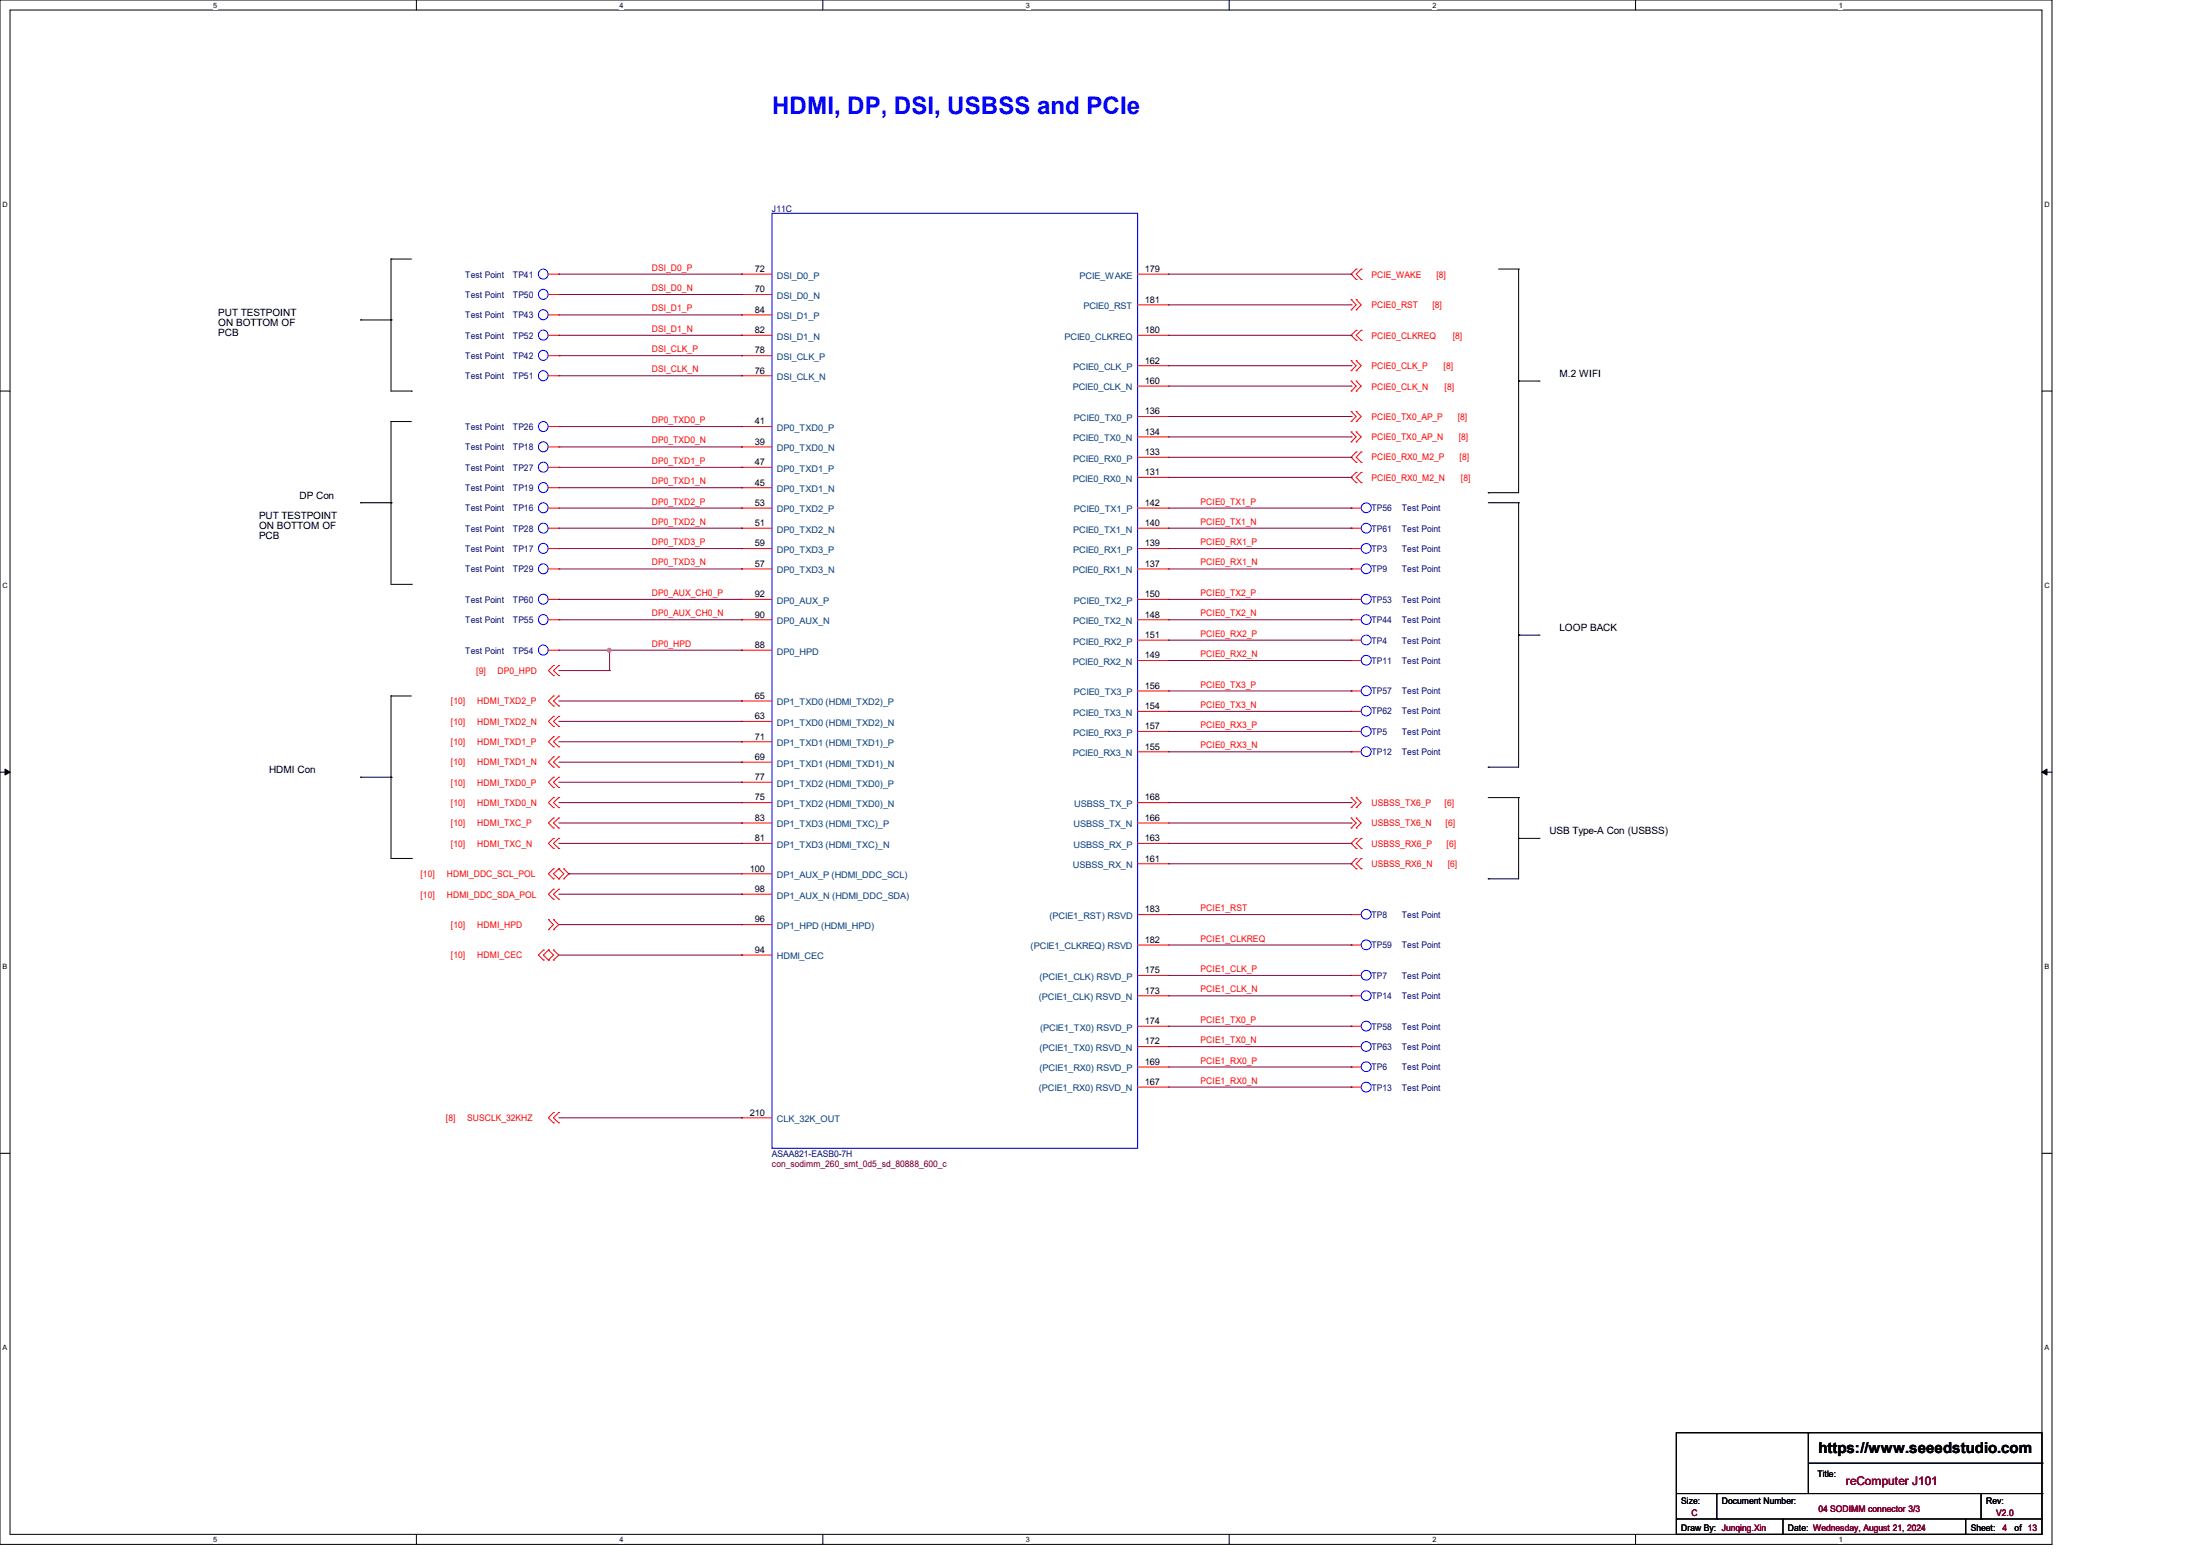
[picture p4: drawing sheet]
<svg xmlns="http://www.w3.org/2000/svg" width="297mm" height="210mm" viewBox="0 0 297 210" stroke-linecap="round" stroke-linejoin="round" font-family="sans-serif">
<path d="M0 0h277v208.4h-277zM1.4 1.4h274.3v205.7h-274.3z" fill="none" stroke="#000" stroke-width=".14"/>
<g fill="#fff">
<path d="M28.8 .1h.5v1.1h-.5z"/>
<path d="M28.8 207.2h.5v1.1h-.5z"/>
</g>
<path d="M56.2 0v1.4M56.2 207.1v1.3" fill="none" stroke="#000" stroke-width=".14"/>
<g fill="#fff">
<path d="M83.7 .1h.5v1.1h-.5z"/>
<path d="M83.7 207.2h.5v1.1h-.5z"/>
</g>
<path d="M111.1 0v1.4M111.1 207.1v1.3" fill="none" stroke="#000" stroke-width=".14"/>
<g fill="#fff">
<path d="M138.5 .1h.6v1.1h-.6z"/>
<path d="M138.5 207.2h.6v1.1h-.6z"/>
</g>
<path d="M165.9 0v1.4M165.9 207.1v1.3" fill="none" stroke="#000" stroke-width=".14"/>
<g fill="#fff">
<path d="M193.4 .1h.5v1.1h-.5z"/>
<path d="M193.4 207.2h.5v1.1h-.5z"/>
</g>
<path d="M220.8 0v1.4M220.8 207.1v1.3" fill="none" stroke="#000" stroke-width=".14"/>
<g fill="#fff">
<path d="M248.2 .1h.6v1.1h-.6z"/>
<path d="M248.2 207.2h.6v1.1h-.6z"/>
<path d="M.3 27.1h.8v1.1h-.8z"/>
<path d="M276 27.1h.7v1.1h-.7z"/>
<path d="M.3 78.5h.8v1.1h-.8z"/>
<path d="M276 78.5h.7v1.1h-.7z"/>
</g>
<path d="M0 52.8h1.4M275.7 52.8h1.3" fill="none" stroke="#000" stroke-width=".14"/>
<g fill="#fff">
<path d="M.3 129.9h.7v1.1h-.7z"/>
<path d="M276 129.9h.6v1.1h-.6z"/>
</g>
<path d="M0 104.2h1.4M275.7 104.2h1.3" fill="none" stroke="#000" stroke-width=".14"/>
<path d="M.7 103.8l.7 .4-.7 .4zM275.7 104.2l.7-.4v.8z" fill="#000" stroke="#000" stroke-width=".14"/>
<g fill="#fff">
<path d="M.3 181.4h.7v1.1h-.7z"/>
<path d="M276 181.4h.6v1.1h-.6z"/>
</g>
<g fill="none" stroke="#000" stroke-width=".14">
<path d="M52.8 35h.1M52.8 35h2.7M52.8 35v17.8h2.7M202.3 36.3h2.7M205 36.3h.1M205 36.3v30.2h-4.1M48.7 43.2h.1M48.7 43.2h4.1M52.8 43.2h.1M52.8 56.9h.1M52.8 56.9v22h2.7M52.8 56.9h2.7"/>
<path d="M55.5 52.8h.1M205 51.4h.1M205 51.4h2.8M207.8 51.4h.1M48.7 67.9h.1M48.7 67.9h4.1M52.8 67.9h.1M55.5 78.9h.1M200.9 66.5h.1M200.9 67.9h4.1M205 67.9h.1M205 67.9v35.6h-4.1"/>
<path d="M52.8 93.9h.1M52.8 93.9v22h2.7M52.8 93.9h2.7M205 85.7h.1M205 85.7h2.8M207.8 85.7h.1M48.7 104.9h.1M48.7 104.9h4.1M52.8 104.9h.1M55.5 115.9h.1M200.9 103.5h.1M200.9 118.6h.1"/>
<path d="M200.9 107.7h4.1M205 107.7h.1M205 113.2h.1M205 107.7v10.9h-4.1M205 113.2h2.8M207.8 113.2h.1M0 155.7h1.4M275.7 155.7h1.3M226.3 193.4h49.4v13.7h-49.4zM244.1 193.4h.1M244.1 193.4v8.2M244.1 197.5h31.6"/>
<path d="M275.7 197.5h.1M226.3 205h.1M226.3 205h49.4M226.3 201.6h49.4M231.8 205h.1M231.8 201.6v3.4M240.7 207.1h.1M240.7 205v2.1M265.4 207.1h.1M265.4 205v2.1M267.5 205h.1M267.5 201.6v3.4"/>
<path d="M275.7 201.6h.1"/>
</g>
<g fill="none" stroke="#f00" stroke-width=".14">
<path d="M74 37h1.4M74 39.8h1.4M75.4 37h.1M75.4 39.8h.1M100.1 37h.1M100.1 39.8h.1M100.1 37h4.1M100.1 39.8h4.1M153.6 37h4.1M157.7 37h.1M183.1 36.3h.1M183.1 37.7h.1"/>
<path d="M183.1 36.3l-.7 .7 .7 .7M183.8 37.7h.1M183.8 36.3h.1M183.8 36.3l-.7 .7 .7 .7M74 50.7h1.4M74 42.5h1.4M74 57.6h1.4M74 45.3h1.4M74 48h1.4M75.4 50.7h.1M75.4 42.5h.1M75.4 57.6h.1"/>
<path d="M75.4 45.3h.1M75.4 48h.1M100.1 42.5h.1M100.1 45.3h.1M100.1 48h.1M100.1 50.7h.1M100.1 57.6h.1M100.1 50.7h4.1M100.1 42.5h4.1M100.1 57.6h4.1M100.1 45.3h4.1M100.1 48h4.1"/>
<path d="M153.6 45.3h4.1M153.6 41.1h4.1M153.6 49.4h4.1M153.6 52.1h4.1M153.6 56.2h4.1M153.6 59h4.1M157.7 41.1h.1M157.7 45.3h.1M157.7 49.4h.1M157.7 52.1h.1M157.7 56.2h.1M157.7 59h.1"/>
<path d="M182.4 40.4h.1M182.4 41.8h.1M182.4 48.7h.1M182.4 50h.1M182.4 51.4h.1M182.4 52.8h.1M182.4 55.5h.1M182.4 56.9h.1M182.4 58.3h.1M182.4 59.6h.1M182.4 40.4l.7 .7-.7 .7M182.4 48.7l.7 .7-.7 .6"/>
<path d="M182.4 51.4l.7 .7-.7 .7M182.4 55.5l.7 .7-.7 .7M182.4 58.3l.7 .7-.7 .6M183.1 40.4h.1M183.1 41.8h.1M183.1 44.6h.1M183.1 45.9h.1M183.1 48.7h.1M183.1 50h.1M183.1 51.4h.1M183.1 52.8h.1M183.1 55.5h.1"/>
<path d="M183.1 56.9h.1M183.1 58.3h.1M183.1 59.6h.1M183.1 40.4l.7 .7-.7 .7M183.1 44.6l-.7 .7 .7 .6M183.1 48.7l.7 .7-.7 .6M183.1 51.4l.7 .7-.7 .7M183.1 55.5l.7 .7-.7 .7M183.1 58.3l.7 .7-.7 .6M183.8 45.9h.1M183.8 44.6h.1M183.8 44.6l-.7 .7 .7 .6"/>
<path d="M74 65.8h1.4M74 68.6h1.4M74 71.3h1.4M74 74h1.4M74 76.8h1.4M74 60.3h1.4M74 63.1h1.4M75.4 65.8h.1M75.4 68.6h.1M75.4 71.3h.1M75.4 74h.1M75.4 76.8h.1"/>
<path d="M75.4 60.3h.1M75.4 63.1h.1M100.1 60.3h.1M100.1 63.1h.1M100.1 65.8h.1M100.1 68.6h.1M100.1 71.3h.1M100.1 74h.1M100.1 76.8h.1M100.1 65.8h4.1M100.1 68.6h4.1M100.1 71.3h4.1"/>
<path d="M100.1 74h4.1M100.1 76.8h4.1M100.1 60.3h4.1M100.1 63.1h4.1M153.6 68.6h4.1M153.6 71.3h4.1M153.6 74h4.1M153.6 76.8h4.1M153.6 61.7h4.1M153.6 64.4h4.1M157.7 61.7h.1M157.7 64.4h.1"/>
<path d="M157.7 68.6h.1M157.7 71.3h.1M157.7 74h.1M157.7 76.8h.1M182.4 68.6h.1M182.4 71.3h.1M182.4 74h.1M182.4 76.8h.1M182.4 68.6h1.4M182.4 71.3h1.4M182.4 74h1.4M182.4 76.8h1.4"/>
<path d="M183.1 61h.1M183.1 62.4h.1M183.1 63.8h.1M183.1 65.2h.1M183.1 61l-.7 .7 .7 .7M183.1 63.8l-.7 .6 .7 .8M183.8 62.4h.1M183.8 61h.1M183.8 65.2h.1M183.8 63.8h.1M183.8 61l-.7 .7 .7 .7M183.8 63.8l-.7 .6 .7 .8"/>
<path d="M74 80.9h1.4M74 83.7h1.4M74 87.8h1.4M74.7 93.9h.1M74.7 95.3h.1M74.7 96.7h.1M74.7 98h.1M74.7 99.4h.1M74.7 89.8h.1M74.7 91.2h.1M74.7 93.9l-.7 .7 .7 .7M74.7 96.7l-.7 .7 .7 .6"/>
<path d="M74.7 99.4l-.7 .7 .7 .7M74.7 89.8l-.7 .7 .7 .7M75.4 93.9h.1M75.4 95.3h.1M75.4 96.7h.1M75.4 98h.1M75.4 99.4h.1M75.4 89.8h.1M75.4 91.2h.1M75.4 87.8h.1M75.4 80.9h.1M75.4 83.7h.1"/>
<path d="M75.4 93.9l-.7 .7 .7 .7M75.4 96.7l-.7 .7 .7 .6M75.4 99.4l-.7 .7 .7 .7M75.4 89.8l-.7 .7 .7 .7M100.1 80.9h.1M100.1 83.7h.1M100.1 87.8h.1M100.1 94.6h.1M100.1 97.4h.1M100.1 80.9h4.1M100.1 83.7h4.1M100.1 87.8h4.1"/>
<path d="M100.1 94.6h4.1M100.1 97.4h4.1M153.6 80.9h4.1M153.6 83.7h4.1M153.6 86.4h4.1M153.6 89.2h4.1M153.6 93.3h4.1M153.6 96h4.1M153.6 98.7h4.1M157.7 80.9h.1M157.7 83.7h.1M157.7 86.4h.1"/>
<path d="M157.7 89.2h.1M157.7 93.3h.1M157.7 96h.1M157.7 98.7h.1M182.4 80.9h.1M182.4 83.7h.1M182.4 86.4h.1M182.4 89.2h.1M182.4 93.3h.1M182.4 96h.1M182.4 98.7h.1M182.4 80.9h1.4"/>
<path d="M182.4 83.7h1.4M182.4 86.4h1.4M182.4 89.2h1.4M182.4 93.3h1.4M182.4 96h1.4M182.4 98.7h1.4M74.7 100.8h.1M74.7 102.2h.1M74.7 103.5h.1M74.7 104.9h.1M74.7 106.3h.1M74.7 107.7h.1"/>
<path d="M74.7 109h.1M74.7 110.4h.1M74.7 111.8h.1M74.7 113.2h.1M74.7 114.5h.1M74.7 117.3h.1M74.7 118.6h.1M74.7 102.2l-.7 .7 .7 .6M74.7 104.9l-.7 .7 .7 .7M74.7 107.7l-.7 .6 .7 .7M74.7 110.4l-.7 .7 .7 .7M74.7 113.2l-.7 .6 .7 .7"/>
<path d="M74.7 117.3l-.7 .6 .7 .7M75.4 100.8h.1M75.4 102.2h.1M75.4 103.5h.1M75.4 104.9h.1M75.4 106.3h.1M75.4 107.7h.1M75.4 109h.1M75.4 110.4h.1M75.4 111.8h.1M75.4 113.2h.1M75.4 114.5h.1"/>
<path d="M75.4 118.6h.1M75.4 117.3h.1M75.4 102.2l-.7 .7 .7 .6M75.4 104.9l-.7 .7 .7 .7M75.4 107.7l-.7 .6 .7 .7M75.4 110.4l-.7 .7 .7 .7M75.4 113.2l-.7 .6 .7 .7M75.4 117.3l-.7 .6 .7 .7M75.4 117.3l.7 .6-.7 .7M76.1 117.3h.1M76.1 118.6h.1M76.1 117.3l.7 .6-.7 .7"/>
<path d="M100.1 100.1h.1M100.1 102.9h.1M100.1 105.6h.1M100.1 108.3h.1M100.1 111.1h.1M100.1 113.8h.1M100.1 117.9h.1M100.1 100.1h4.1M100.1 102.9h4.1M100.1 105.6h4.1M100.1 108.3h4.1M100.1 111.1h4.1"/>
<path d="M100.1 113.8h4.1M100.1 117.9h4.1M153.6 108.3h4.1M153.6 111.1h4.1M153.6 113.8h4.1M153.6 101.5h4.1M153.6 116.6h4.1M157.7 101.5h.1M157.7 108.3h.1M157.7 111.1h.1M157.7 113.8h.1M157.7 116.6h.1"/>
<path d="M182.4 107.7h.1M182.4 109h.1M182.4 110.4h.1M182.4 111.8h.1M182.4 101.5h.1M182.4 107.7l.7 .6-.7 .7M182.4 110.4l.7 .7-.7 .7M182.4 101.5h1.4M183.1 107.7h.1M183.1 109h.1M183.1 110.4h.1M183.1 111.8h.1"/>
<path d="M183.1 113.2h.1M183.1 114.5h.1M183.1 115.9h.1M183.1 117.3h.1M183.1 107.7l.7 .6-.7 .7M183.1 110.4l.7 .7-.7 .7M183.1 113.2l-.7 .6 .7 .7M183.1 115.9l-.7 .7 .7 .7M183.8 114.5h.1M183.8 113.2h.1M183.8 117.3h.1M183.8 115.9h.1"/>
<path d="M183.8 113.2l-.7 .6 .7 .7M183.8 115.9l-.7 .7 .7 .7M73.4 128.2h.1M73.4 129.6h.1M73.4 128.2l-.7 .7 .7 .7M74 125.5h.1M74 124.1h.1M74 129.6h.1M74 128.2h.1M74 124.1l.7 .7-.7 .7M74 128.2l-.6 .7 .6 .7M74 128.2l.7 .7-.7 .7"/>
<path d="M74.7 120h.1M74.7 121.4h.1M74.7 124.1h.1M74.7 125.5h.1M74.7 128.2h.1M74.7 129.6h.1M74.7 120l-.7 .7 .7 .7M74.7 124.1l.7 .7-.7 .7M74.7 128.2l.7 .7-.7 .7M75.4 120h.1M75.4 121.4h.1M75.4 120l-.7 .7 .7 .7"/>
<path d="M100.1 120.7h.1M100.1 124.8h.1M100.1 128.9h.1M100.1 120.7h4.1M100.1 124.8h4.1M100.1 128.9h4.1M153.6 123.4h4.1M153.6 127.6h4.1M153.6 131.7h4.1M153.6 134.4h4.1M153.6 138.5h4.1M157.7 123.4h.1"/>
<path d="M157.7 127.6h.1M157.7 131.7h.1M157.7 134.4h.1M157.7 138.5h.1M182.4 123.4h.1M182.4 127.6h.1M182.4 131.7h.1M182.4 134.4h.1M182.4 138.5h.1M182.4 123.4h1.4M182.4 127.6h1.4M182.4 131.7h1.4"/>
<path d="M182.4 134.4h1.4M182.4 138.5h1.4M74.7 150.2h.1M74.7 151.6h.1M74.7 150.2l-.7 .7 .7 .7M75.4 150.2h.1M75.4 151.6h.1M75.4 150.2l-.7 .7 .7 .7M100.1 150.9h.1M100.1 150.9h4.1M153.6 146.7h4.1M153.6 141.3h4.1"/>
<path d="M153.6 144h4.1M157.7 141.3h.1M157.7 144h.1M157.7 146.7h.1M182.4 146.7h.1M182.4 141.3h.1M182.4 144h.1M182.4 146.7h1.4M182.4 141.3h1.4M182.4 144h1.4"/>
</g>
<g fill="none" stroke="#00f" stroke-width=".14">
<path d="M104.2 28.8h49.4v126.2h-49.4z"/>
<circle cx="73.3" cy="37" r=".67"/>
<circle cx="73.3" cy="39.7" r=".67"/>
<circle cx="73.3" cy="45.2" r=".67"/>
<circle cx="73.3" cy="42.5" r=".67"/>
<circle cx="73.3" cy="50.7" r=".67"/>
<circle cx="73.3" cy="57.6" r=".67"/>
<circle cx="73.3" cy="48" r=".67"/>
<circle cx="73.3" cy="76.8" r=".67"/>
<circle cx="73.3" cy="60.3" r=".67"/>
<circle cx="73.3" cy="68.5" r=".67"/>
<circle cx="73.3" cy="74" r=".67"/>
<circle cx="73.3" cy="71.3" r=".67"/>
<circle cx="73.3" cy="63" r=".67"/>
<circle cx="73.3" cy="65.8" r=".67"/>
<circle cx="184.5" cy="68.5" r=".67"/>
<circle cx="184.5" cy="71.3" r=".67"/>
<circle cx="184.5" cy="74" r=".67"/>
<circle cx="184.5" cy="76.8" r=".67"/>
<circle cx="73.3" cy="87.7" r=".67"/>
<circle cx="73.3" cy="80.9" r=".67"/>
<circle cx="73.3" cy="83.6" r=".67"/>
<circle cx="184.5" cy="96" r=".67"/>
<circle cx="184.5" cy="98.7" r=".67"/>
<circle cx="184.5" cy="89.1" r=".67"/>
<circle cx="184.5" cy="83.6" r=".67"/>
<circle cx="184.5" cy="80.9" r=".67"/>
<circle cx="184.5" cy="86.4" r=".67"/>
<circle cx="184.5" cy="93.2" r=".67"/>
<circle cx="184.5" cy="101.5" r=".67"/>
<circle cx="184.5" cy="134.4" r=".67"/>
<circle cx="184.5" cy="138.5" r=".67"/>
<circle cx="184.5" cy="127.5" r=".67"/>
<circle cx="184.5" cy="131.6" r=".67"/>
<circle cx="184.5" cy="123.4" r=".67"/>
<circle cx="184.5" cy="146.7" r=".67"/>
<circle cx="184.5" cy="141.3" r=".67"/>
<circle cx="184.5" cy="144" r=".67"/>
</g>
<g fill="none" stroke="#800040" stroke-width=".14">
<path d="M75.4 37h24.7M75.4 39.8h24.7M100.1 37h.1M100.1 39.8h.1M157.7 37h24.7M182.4 37h.1M75.4 42.5h24.7M75.4 45.3h24.7M75.4 48h24.7M75.4 50.7h24.7M75.4 57.6h24.7M100.1 42.5h.1"/>
<path d="M100.1 45.3h.1M100.1 48h.1M100.1 50.7h.1M100.1 57.6h.1M157.7 41.1h24.7M157.7 45.3h24.7M157.7 49.4h24.7M157.7 52.1h24.7M157.7 56.2h24.7M157.7 59h24.7M182.4 41.1h.1M182.4 45.3h.1"/>
<path d="M182.4 49.4h.1M182.4 52.1h.1M182.4 56.2h.1M182.4 59h.1M75.4 60.3h24.7M75.4 63.1h24.7M75.4 65.8h24.7M75.4 68.6h24.7M75.4 71.3h24.7M75.4 74h24.7M75.4 76.8h24.7M100.1 60.3h.1"/>
<path d="M100.1 63.1h.1M100.1 65.8h.1M100.1 68.6h.1M100.1 71.3h.1M100.1 74h.1M100.1 76.8h.1M157.7 61.7h24.7M157.7 64.4h24.7M157.7 68.6h24.7M157.7 71.3h24.7M157.7 74h24.7M157.7 76.8h24.7"/>
<path d="M182.4 61.7h.1M182.4 64.4h.1M182.4 68.6h.1M182.4 71.3h.1M182.4 74h.1M182.4 76.8h.1M75.4 80.9h.1M75.4 80.9h24.7M75.4 83.7h24.7M75.4 87.8h24.7M75.4 94.6h24.7M75.4 97.4h24.7"/>
<path d="M75.4 90.5h6.9M82.3 87.8h.1M82.3 90.5h.1M82.3 87.8v2.7M100.1 83.7h.1M100.1 94.6h.1M100.1 97.4h.1M100.1 87.8h.1M157.7 80.9h24.7M157.7 83.7h24.7M157.7 86.4h24.7M157.7 89.2h24.7"/>
<path d="M157.7 93.3h24.7M157.7 96h24.7M157.7 98.7h24.7M182.4 80.9h.1M182.4 83.7h.1M182.4 86.4h.1M182.4 89.2h.1M182.4 93.3h.1M182.4 96h.1M182.4 98.7h.1M75.4 100.1h24.7M75.4 102.9h24.7"/>
<path d="M75.4 105.6h24.7M75.4 108.3h24.7M75.4 111.1h24.7M75.4 113.8h24.7M76.8 117.9h.1M76.8 117.9h23.3M100.1 100.1h.1M100.1 102.9h.1M100.1 105.6h.1M100.1 108.3h.1M100.1 111.1h.1M100.1 113.8h.1"/>
<path d="M157.7 101.5h24.7M157.7 108.3h24.7M157.7 111.1h24.7M157.7 113.8h24.7M157.7 116.6h24.7M182.4 101.5h.1M182.4 108.3h.1M182.4 111.1h.1M182.4 113.8h.1M182.4 116.6h.1M75.4 120.7h24.7M75.4 124.8h24.7"/>
<path d="M75.4 128.9h24.7M100.1 120.7h.1M100.1 124.8h.1M100.1 128.9h.1M157.7 123.4h24.7M157.7 127.6h24.7M157.7 131.7h24.7M157.7 134.4h24.7M157.7 138.5h24.7M182.4 123.4h.1M182.4 127.6h.1M182.4 131.7h.1"/>
<path d="M182.4 134.4h.1M182.4 138.5h.1M75.4 150.9h24.7M100.1 150.9h.1M157.7 141.3h24.7M157.7 144h24.7M157.7 146.7h24.7M182.4 141.3h.1M182.4 144h.1M182.4 146.7h.1"/>
</g>
<circle cx="82.3" cy="87.8" r=".25" fill="#f0f" stroke="#f0f" stroke-width=".14"/>
<text font-size="3.3" fill="#00f" x="104.2" y="15.3">HDMI, DP, DSI, USBSS and PCIe</text>
<text font-size="2" x="245.5" y="196.1">https://www.seeedstudio.com</text>
<text font-size="1.6" fill="#800000" x="249.2" y="200.4">reComputer J101</text>
<g font-size="1.4">
<text x="29.5" y="45.4">PCB</text>
<text x="29.5" y="42.6">PUT TESTPOINT</text>
<text x="29.5" y="44">ON BOTTOM OF</text>
<text x="210.5" y="50.8">M.2 WIFI</text>
<text x="35" y="70.1">PUT TESTPOINT</text>
<text x="35" y="71.4">ON BOTTOM OF</text>
<text x="40.4" y="67.3">DP Con</text>
<text x="35" y="72.8">PCB</text>
<text x="210.5" y="85.1">LOOP BACK</text>
<text x="36.3" y="104.4">HDMI Con</text>
<text x="209.2" y="112.6">USB Type-A Con (USBSS)</text>
</g>
<g font-size="1.2" fill="#000080">
<text x="104.2" y="28.6">J11C</text>
<text x="62.8" y="37.5">Test Point</text>
<text x="62.8" y="40.2">Test Point</text>
<text x="69.3" y="37.5">TP41</text>
<text x="69.3" y="40.2">TP50</text>
<text x="62.8" y="43">Test Point</text>
<text x="62.8" y="45.7">Test Point</text>
<text x="69.3" y="43">TP43</text>
<text x="69.3" y="45.7">TP52</text>
<text x="62.8" y="51.2">Test Point</text>
<text x="62.8" y="48.4">Test Point</text>
<text x="69.3" y="51.2">TP51</text>
<text x="69.3" y="48.4">TP42</text>
<text x="62.8" y="58">Test Point</text>
<text x="69.3" y="58">TP26</text>
<text x="62.8" y="60.8">Test Point</text>
<text x="62.8" y="63.5">Test Point</text>
<text x="69.3" y="60.8">TP18</text>
<text x="69.3" y="63.5">TP27</text>
<text x="62.8" y="66.3">Test Point</text>
<text x="62.8" y="69">Test Point</text>
<text x="62.8" y="71.8">Test Point</text>
<text x="69.3" y="66.3">TP19</text>
<text x="69.3" y="69">TP16</text>
<text x="69.3" y="71.8">TP28</text>
<text x="185.2" y="69">TP56</text>
<text x="185.2" y="71.8">TP61</text>
<text x="189.3" y="69">Test Point</text>
<text x="189.3" y="71.8">Test Point</text>
<text x="62.8" y="74.5">Test Point</text>
<text x="62.8" y="77.3">Test Point</text>
<text x="69.3" y="74.5">TP17</text>
<text x="69.3" y="77.3">TP29</text>
<text x="185.2" y="74.5">TP3</text>
<text x="185.2" y="77.3">TP9</text>
<text x="189.3" y="74.5">Test Point</text>
<text x="189.3" y="77.3">Test Point</text>
<text x="62.8" y="81.4">Test Point</text>
<text x="69.3" y="81.4">TP60</text>
<text x="185.2" y="81.4">TP53</text>
<text x="189.3" y="81.4">Test Point</text>
<text x="62.8" y="88.2">Test Point</text>
<text x="62.8" y="84.1">Test Point</text>
<text x="69.3" y="88.2">TP54</text>
<text x="69.3" y="84.1">TP55</text>
<text x="185.2" y="84.1">TP44</text>
<text x="185.2" y="86.9">TP4</text>
<text x="185.2" y="89.6">TP11</text>
<text x="189.3" y="84.1">Test Point</text>
<text x="189.3" y="86.9">Test Point</text>
<text x="189.3" y="89.6">Test Point</text>
<text x="185.2" y="93.7">TP57</text>
<text x="189.3" y="93.7">Test Point</text>
<text x="185.2" y="96.4">TP62</text>
<text x="185.2" y="99.2">TP5</text>
<text x="185.2" y="101.9">TP12</text>
<text x="189.3" y="96.4">Test Point</text>
<text x="189.3" y="99.2">Test Point</text>
<text x="189.3" y="101.9">Test Point</text>
<text x="185.2" y="123.9">TP8</text>
<text x="189.3" y="123.9">Test Point</text>
<text x="185.2" y="128">TP59</text>
<text x="189.3" y="128">Test Point</text>
<text x="185.2" y="132.1">TP7</text>
<text x="185.2" y="134.9">TP14</text>
<text x="189.3" y="132.1">Test Point</text>
<text x="189.3" y="134.9">Test Point</text>
<text x="185.2" y="139">TP58</text>
<text x="185.2" y="141.7">TP63</text>
<text x="189.3" y="139">Test Point</text>
<text x="189.3" y="141.7">Test Point</text>
<text x="185.2" y="147.2">TP13</text>
<text x="185.2" y="144.4">TP6</text>
<text x="189.3" y="147.2">Test Point</text>
<text x="189.3" y="144.4">Test Point</text>
<text x="104.2" y="156.1">ASAA821-EASB0-7H</text>
</g>
<g font-size="1.2" fill="#f00">
<text x="88" y="36.5">DSI_D0_P</text>
<text x="88" y="39.3">DSI_D0_N</text>
<text x="185.2" y="37.5">PCIE_WAKE</text>
<text x="185.2" y="41.6">PCIE0_RST</text>
<text x="193.4" y="41.6">[8]</text>
<text x="193.9" y="37.5">[8]</text>
<text x="88" y="42">DSI_D1_P</text>
<text x="88" y="44.8">DSI_D1_N</text>
<text x="88" y="47.5">DSI_CLK_P</text>
<text x="185.2" y="45.7">PCIE0_CLKREQ</text>
<text x="196.1" y="45.7">[8]</text>
<text x="88" y="50.2">DSI_CLK_N</text>
<text x="185.2" y="49.8">PCIE0_CLK_P</text>
<text x="185.2" y="52.6">PCIE0_CLK_N</text>
<text x="194.9" y="49.8">[8]</text>
<text x="195" y="52.6">[8]</text>
<text x="88" y="57.1">DP0_TXD0_P</text>
<text x="88" y="59.9">DP0_TXD0_N</text>
<text x="185.2" y="56.7">PCIE0_TX0_AP_P</text>
<text x="185.2" y="59.4">PCIE0_TX0_AP_N</text>
<text x="196.8" y="56.7">[8]</text>
<text x="196.9" y="59.4">[8]</text>
<text x="88" y="62.6">DP0_TXD1_P</text>
<text x="88" y="65.4">DP0_TXD1_N</text>
<text x="185.2" y="62.1">PCIE0_RX0_M2_P</text>
<text x="185.2" y="64.9">PCIE0_RX0_M2_N</text>
<text x="197.1" y="62.1">[8]</text>
<text x="197.2" y="64.9">[8]</text>
<text x="88" y="68.1">DP0_TXD2_P</text>
<text x="88" y="70.8">DP0_TXD2_N</text>
<text x="162.1" y="68.1">PCIE0_TX1_P</text>
<text x="162.1" y="70.8">PCIE0_TX1_N</text>
<text x="88" y="73.6">DP0_TXD3_P</text>
<text x="88" y="76.3">DP0_TXD3_N</text>
<text x="162.1" y="73.6">PCIE0_RX1_P</text>
<text x="162.1" y="76.3">PCIE0_RX1_N</text>
<text x="88" y="80.4">DP0_AUX_CH0_P</text>
<text x="88" y="83.2">DP0_AUX_CH0_N</text>
<text x="162.1" y="80.4">PCIE0_TX2_P</text>
<text x="162.1" y="83.2">PCIE0_TX2_N</text>
<text x="88" y="87.3">DP0_HPD</text>
<text x="162.1" y="85.9">PCIE0_RX2_P</text>
<text x="162.1" y="88.7">PCIE0_RX2_N</text>
<text x="60.9" y="95.1">[10]</text>
<text x="64.3" y="91">[9]</text>
<text x="64.4" y="95.1">HDMI_TXD2_P</text>
<text x="67.2" y="91">DP0_HPD</text>
<text x="162.1" y="92.8">PCIE0_TX3_P</text>
<text x="162.1" y="95.5">PCIE0_TX3_N</text>
<text x="60.9" y="97.8">[10]</text>
<text x="60.9" y="100.6">[10]</text>
<text x="64.4" y="97.8">HDMI_TXD2_N</text>
<text x="64.4" y="100.6">HDMI_TXD1_P</text>
<text x="162.1" y="98.3">PCIE0_RX3_P</text>
<text x="162.1" y="101">PCIE0_RX3_N</text>
<text x="60.9" y="103.3">[10]</text>
<text x="60.9" y="106">[10]</text>
<text x="64.4" y="103.3">HDMI_TXD1_N</text>
<text x="64.4" y="106">HDMI_TXD0_P</text>
<text x="60.9" y="108.8">[10]</text>
<text x="60.9" y="111.5">[10]</text>
<text x="64.4" y="108.8">HDMI_TXD0_N</text>
<text x="64.4" y="111.5">HDMI_TXC_P</text>
<text x="185.2" y="108.8">USBSS_TX6_P</text>
<text x="185.2" y="111.5">USBSS_TX6_N</text>
<text x="195" y="108.8">[6]</text>
<text x="195.2" y="111.5">[6]</text>
<text x="56.8" y="118.4">[10]</text>
<text x="60.3" y="118.4">HDMI_DDC_SCL_POL</text>
<text x="60.9" y="114.3">[10]</text>
<text x="64.4" y="114.3">HDMI_TXC_N</text>
<text x="185.2" y="114.3">USBSS_RX6_P</text>
<text x="185.2" y="117">USBSS_RX6_N</text>
<text x="195.3" y="114.3">[6]</text>
<text x="195.4" y="117">[6]</text>
<text x="56.8" y="121.2">[10]</text>
<text x="60.3" y="121.2">HDMI_DDC_SDA_POL</text>
<text x="60.9" y="125.3">[10]</text>
<text x="64.4" y="125.3">HDMI_HPD</text>
<text x="162.1" y="123">PCIE1_RST</text>
<text x="60.9" y="129.4">[10]</text>
<text x="64.4" y="129.4">HDMI_CEC</text>
<text x="162.1" y="127.1">PCIE1_CLKREQ</text>
<text x="162.1" y="131.2">PCIE1_CLK_P</text>
<text x="162.1" y="133.9">PCIE1_CLK_N</text>
<text x="162.1" y="138">PCIE1_TX0_P</text>
<text x="162.1" y="140.8">PCIE1_TX0_N</text>
<text x="162.1" y="143.6">PCIE1_RX0_P</text>
<text x="162.1" y="146.3">PCIE1_RX0_N</text>
<text x="60.2" y="151.3">[8]</text>
<text x="63.1" y="151.3">SUSCLK_32KHZ</text>
</g>
<g font-size="1.2">
<text x="101.9" y="36.7">72</text>
<text x="101.9" y="39.5">70</text>
<text x="154.6" y="36.7">179</text>
<text x="154.6" y="40.9">181</text>
<text x="101.9" y="42.2">84</text>
<text x="101.9" y="45">82</text>
<text x="101.9" y="47.7">78</text>
<text x="154.6" y="45">180</text>
<text x="101.9" y="50.4">76</text>
<text x="154.6" y="49.1">162</text>
<text x="154.6" y="51.8">160</text>
<text x="101.9" y="57.3">41</text>
<text x="154.6" y="55.9">136</text>
<text x="154.6" y="58.7">134</text>
<text x="101.9" y="60">39</text>
<text x="101.9" y="62.8">47</text>
<text x="101.9" y="65.5">45</text>
<text x="154.6" y="61.4">133</text>
<text x="154.6" y="64.1">131</text>
<text x="101.9" y="68.3">53</text>
<text x="101.9" y="71">51</text>
<text x="154.6" y="68.3">142</text>
<text x="154.6" y="71">140</text>
<text x="101.9" y="73.7">59</text>
<text x="101.9" y="76.5">57</text>
<text x="154.6" y="73.7">139</text>
<text x="154.6" y="76.5">137</text>
<text x="101.9" y="80.6">92</text>
<text x="101.9" y="83.4">90</text>
<text x="154.6" y="80.6">150</text>
<text x="154.6" y="83.4">148</text>
<text x="101.9" y="87.5">88</text>
<text x="154.6" y="86.1">151</text>
<text x="154.6" y="88.9">149</text>
<text x="101.9" y="94.3">65</text>
<text x="154.6" y="93">156</text>
<text x="154.6" y="95.7">154</text>
<text x="101.9" y="97.1">63</text>
<text x="101.9" y="99.8">71</text>
<text x="154.6" y="98.4">157</text>
<text x="154.6" y="101.2">155</text>
<text x="101.9" y="102.6">69</text>
<text x="101.9" y="105.3">77</text>
<text x="101.9" y="108">75</text>
<text x="101.9" y="110.8">83</text>
<text x="101.9" y="113.5">81</text>
<text x="154.6" y="108">168</text>
<text x="154.6" y="110.8">166</text>
<text x="154.6" y="113.5">163</text>
<text x="101.2" y="117.6">100</text>
<text x="154.6" y="116.3">161</text>
<text x="101.9" y="120.4">98</text>
<text x="101.9" y="124.5">96</text>
<text x="154.6" y="123.1">183</text>
<text x="101.9" y="128.6">94</text>
<text x="154.6" y="127.3">182</text>
<text x="154.6" y="131.4">175</text>
<text x="154.6" y="134.1">173</text>
<text x="154.6" y="138.2">174</text>
<text x="154.6" y="141">172</text>
<text x="154.6" y="143.7">169</text>
<text x="154.6" y="146.4">167</text>
<text x="101.2" y="150.6">210</text>
<text x="227" y="203">Size:</text>
<text x="232.5" y="203">Document Number:</text>
<text x="245.4" y="199.3">Title:</text>
<text x="268.1" y="203">Rev:</text>
<text x="227" y="206.6">Draw By: Junqing.Xin</text>
<text x="241.4" y="206.6">Date: Wednesday, August 21, 2024</text>
<text x="266.1" y="206.6">Sheet:</text>
<text x="272" y="206.6">of 13</text>
</g>
<g font-size="1.2" fill="#004080">
<text x="104.9" y="37.6">DSI_D0_P</text>
<text x="104.9" y="40.3">DSI_D0_N</text>
<text x="145.7" y="37.6">PCIE_WAKE</text>
<text x="146.3" y="41.7">PCIE0_RST</text>
<text x="104.9" y="43.1">DSI_D1_P</text>
<text x="104.9" y="45.8">DSI_D1_N</text>
<text x="143.7" y="45.8">PCIE0_CLKREQ</text>
<text x="104.9" y="48.6">DSI_CLK_P</text>
<text x="104.9" y="51.3">DSI_CLK_N</text>
<text x="144.8" y="52.7">PCIE0_CLK_N</text>
<text x="144.9" y="50">PCIE0_CLK_P</text>
<text x="104.9" y="58.2">DP0_TXD0_P</text>
<text x="144.9" y="59.6">PCIE0_TX0_N</text>
<text x="145" y="56.8">PCIE0_TX0_P</text>
<text x="104.9" y="60.9">DP0_TXD0_N</text>
<text x="104.9" y="63.7">DP0_TXD1_P</text>
<text x="144.8" y="65">PCIE0_RX0_N</text>
<text x="144.9" y="62.3">PCIE0_RX0_P</text>
<text x="104.9" y="66.4">DP0_TXD1_N</text>
<text x="104.9" y="69.2">DP0_TXD2_P</text>
<text x="104.9" y="71.9">DP0_TXD2_N</text>
<text x="144.9" y="71.9">PCIE0_TX1_N</text>
<text x="145" y="69.2">PCIE0_TX1_P</text>
<text x="104.9" y="74.6">DP0_TXD3_P</text>
<text x="104.9" y="77.4">DP0_TXD3_N</text>
<text x="144.8" y="77.4">PCIE0_RX1_N</text>
<text x="144.9" y="74.6">PCIE0_RX1_P</text>
<text x="104.9" y="81.5">DP0_AUX_P</text>
<text x="145" y="81.5">PCIE0_TX2_P</text>
<text x="104.9" y="84.2">DP0_AUX_N</text>
<text x="104.9" y="88.3">DP0_HPD</text>
<text x="144.8" y="89.7">PCIE0_RX2_N</text>
<text x="144.9" y="84.2">PCIE0_TX2_N</text>
<text x="144.9" y="87">PCIE0_RX2_P</text>
<text x="104.9" y="95.2">DP1_TXD0 (HDMI_TXD2)_P</text>
<text x="145" y="93.9">PCIE0_TX3_P</text>
<text x="104.9" y="98">DP1_TXD0 (HDMI_TXD2)_N</text>
<text x="104.9" y="100.7">DP1_TXD1 (HDMI_TXD1)_P</text>
<text x="144.9" y="96.6">PCIE0_TX3_N</text>
<text x="144.9" y="99.3">PCIE0_RX3_P</text>
<text x="104.9" y="103.5">DP1_TXD1 (HDMI_TXD1)_N</text>
<text x="104.9" y="106.2">DP1_TXD2 (HDMI_TXD0)_P</text>
<text x="144.8" y="102.1">PCIE0_RX3_N</text>
<text x="104.9" y="108.9">DP1_TXD2 (HDMI_TXD0)_N</text>
<text x="104.9" y="111.7">DP1_TXD3 (HDMI_TXC)_P</text>
<text x="144.9" y="111.7">USBSS_TX_N</text>
<text x="145" y="108.9">USBSS_TX_P</text>
<text x="104.9" y="114.4">DP1_TXD3 (HDMI_TXC)_N</text>
<text x="104.9" y="118.5">DP1_AUX_P (HDMI_DDC_SCL)</text>
<text x="144.9" y="117.2">USBSS_RX_N</text>
<text x="144.9" y="114.4">USBSS_RX_P</text>
<text x="104.9" y="121.3">DP1_AUX_N (HDMI_DDC_SDA)</text>
<text x="104.9" y="125.4">DP1_HPD (HDMI_HPD)</text>
<text x="141.7" y="124">(PCIE1_RST) RSVD</text>
<text x="104.9" y="129.5">HDMI_CEC</text>
<text x="139.1" y="128.1">(PCIE1_CLKREQ) RSVD</text>
<text x="140.2" y="135">(PCIE1_CLK) RSVD_N</text>
<text x="140.3" y="132.2">(PCIE1_CLK) RSVD_P</text>
<text x="140.3" y="141.9">(PCIE1_TX0) RSVD_N</text>
<text x="140.4" y="139.1">(PCIE1_TX0) RSVD_P</text>
<text x="140.2" y="147.3">(PCIE1_RX0) RSVD_N</text>
<text x="140.3" y="144.6">(PCIE1_RX0) RSVD_P</text>
<text x="104.9" y="151.5">CLK_32K_OUT</text>
</g>
<g font-size="1.2" fill="#800000">
<text x="104.2" y="157.5">con_sodimm_260_smt_0d5_sd_80888_600_c</text>
<text x="228.3" y="204.6">C</text>
<text x="245.5" y="204.1">04 SODIMM connector 3/3</text>
<text x="269.5" y="204.6">V2.0</text>
<text x="270.3" y="206.6">4</text>
</g>
<g font-size="1">
<text x="28.8" y="1">5</text>
<text x="83.7" y="1">4</text>
<text x="138.5" y="1">3</text>
<text x="193.4" y="1">2</text>
<text x="248.2" y="1">1</text>
<text x=".3" y="27.9">D</text>
<text x="276" y="27.9">D</text>
<text x=".3" y="79.4">C</text>
<text x="276" y="79.4">C</text>
<text x=".3" y="130.8">B</text>
<text x="276" y="130.8">B</text>
<text x=".3" y="182.2">A</text>
<text x="276" y="182.2">A</text>
<text x="28.8" y="208.1">5</text>
<text x="83.7" y="208.1">4</text>
<text x="138.5" y="208.1">3</text>
<text x="193.4" y="208.1">2</text>
<text x="248.2" y="208.1">1</text>
</g>
</svg>
